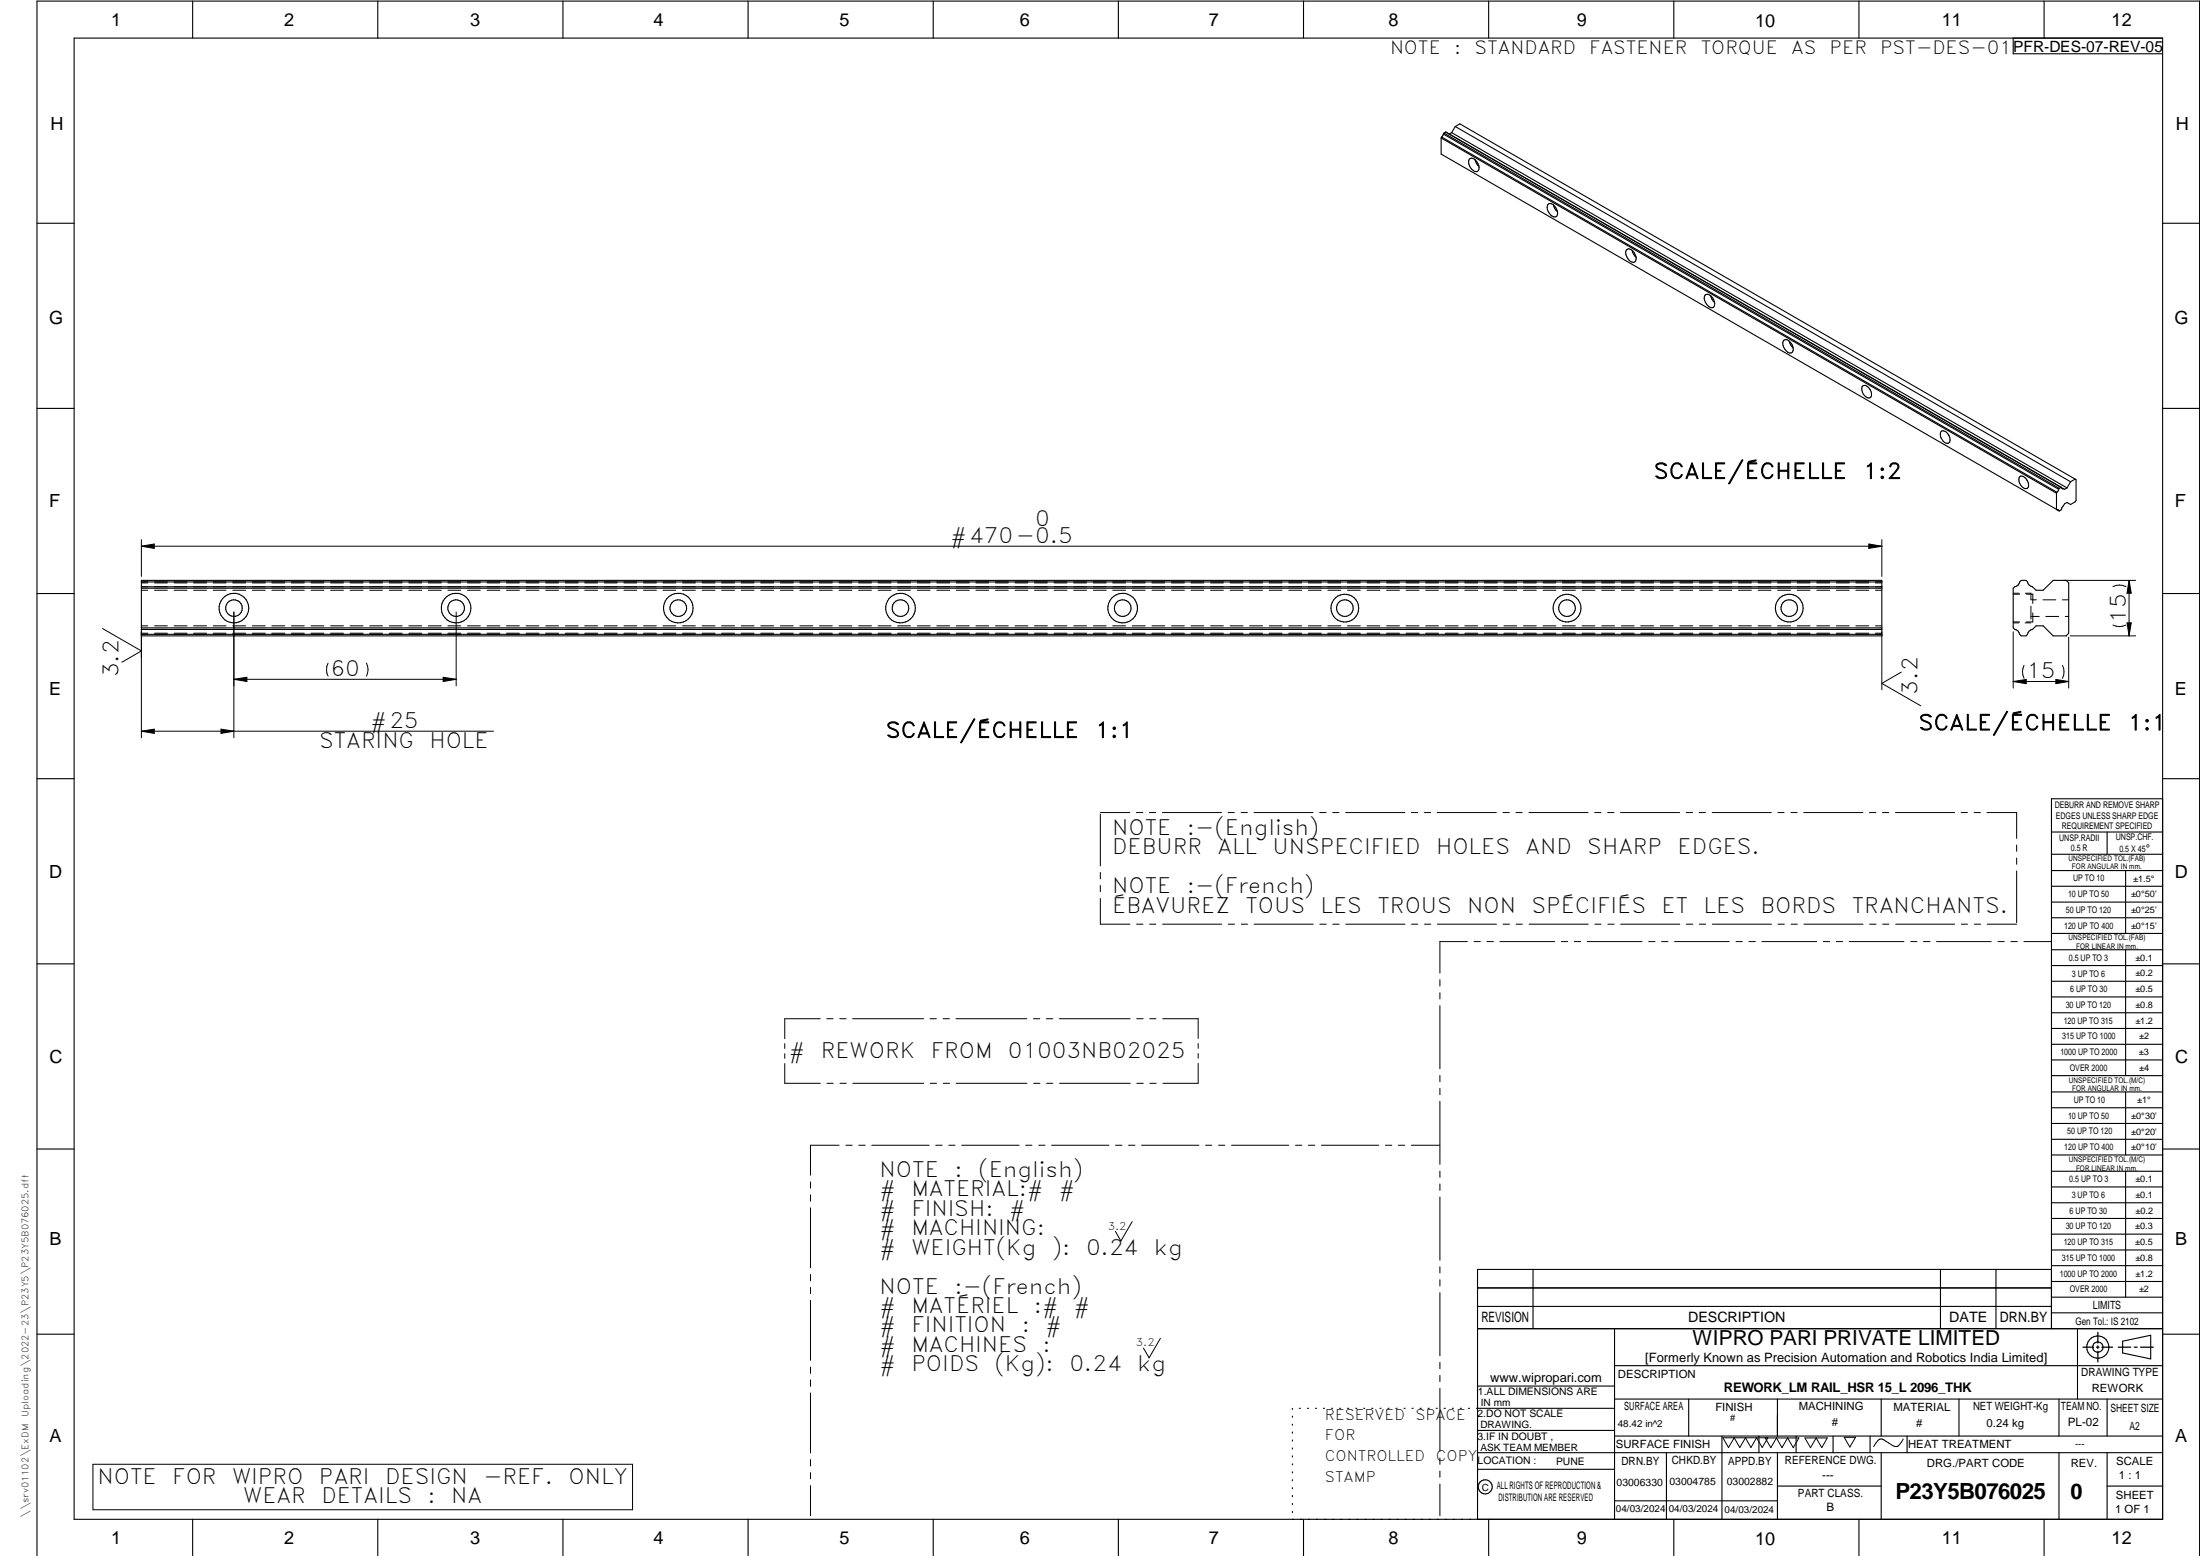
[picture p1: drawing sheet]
<svg xmlns="http://www.w3.org/2000/svg" width="594mm" height="420mm" viewBox="0 0 594 420" stroke-linecap="round" stroke-linejoin="round" font-family="sans-serif">
<g fill="none" stroke="#000" stroke-width=".3">
<path d="M20 10.3h564v400h-564zM52 .3v10M102 .3v10M152 .3v10M202 .3v10M252 .3v10M302 .3v10M352 .3v10M402 .3v10M452 .3v10M502 .3v10M543.6 10.3v4.2h40.4"/>
<path d="M552 .3v10M389.2 37.3v4.3l166.1 95.9M389.2 37.3l166.1 95.9M389.3 37l166.1 95.9M389.3 37l-.1 .3M389.8 36.2l-.5 .8M389.8 36.2l166.1 95.9M389.9 35.9l-.1 .3M389.9 35.9l166.2 96M390.4 35.6l.1 .1M390.4 35.6l-.5 .3M390.4 35.6l166.3 96.1"/>
<path d="M392 35.8l-.7 .4M392 35.8l166.2 95.9M393 34.2l1.2-.8 166.2 96M393 34.2l-1 1.6M393 34.2l166.1 95.9M396.7 43a1.33 1.33 0 0 1 2.1 .7 1.85 1.85 0 0 1 .2 2.6 2.42 2.42 0 0 1-2.4-2.9zM398.3 43.1l.4 1 .7 .9M418.2 55a2.42 2.42 0 0 1 2.4 2.9 .99 .99 0 0 1-.9 .7 .99 .99 0 0 1-1-.6l-.3-.4a1.85 1.85 0 0 1-.2-2.6zM419.5 55.4l.4 1 .7 .8M10 60.3h10M439.2 67.5a1.38 1.38 0 0 1 2.1 .7l.2 .5a1.37 1.37 0 0 1-.4 2.2 2.69 2.69 0 0 1-1.9-3.4zM440.7 67.6l.4 1 .7 .9"/>
<path d="M460.4 79.8a1.38 1.38 0 0 1 2.1 .6l.2 .5a1.35 1.35 0 0 1-.4 2.2 2.69 2.69 0 0 1-1.9-3.3zM461.9 79.9l.4 1 .7 .8M584 60.3h10M481.6 92a1.04 1.04 0 0 1 1.7 .3 2.2 2.2 0 0 1 .5 2.9 2.42 2.42 0 0 1-2.3-2.8zM483.1 92.1l.4 1 .7 .8M10 110.3h10M503 104.2a1.78 1.78 0 0 1 2.3 1.6 1.13 1.13 0 0 1-.7 1.7 2.38 2.38 0 0 1-1.6-3.3zM504.9 105.2l.1 .1M524.2 116.5a1.96 1.96 0 0 1 2.4 2.1 .87 .87 0 0 1-.4 1 .87 .87 0 0 1-1.1-.1l-.4-.4a2.24 2.24 0 0 1-.5-2.6zM526.2 117.4v.1M584 110.3h10M545.4 128.7a1.54 1.54 0 0 1 2.1 1.1 1.29 1.29 0 0 1-.4 2.2 2.37 2.37 0 0 1-1.7-3.3z"/>
<path d="M547.4 129.7v.1M555.3 133.2v4.3M555.3 137.5l.6 .4M555.3 137.5l.8 .5M555.4 132.9l-.1 .3M555.9 137.9l.2 .1M555.9 132.1l-.5 .8M556.1 131.9l-.2 .2M556.7 131.7l.2 .3h.2M556.7 131.7l-.6 .2M556.7 131.7l.4 .3M558.2 131.7l-.7 .4-.4-.1"/>
<path d="M559.1 130.1l-.9 1.6M560.4 129.4l.2 .1v5.6l-.2 .4-1.3 .7-.9-.5-.7 .4-1 1.6-.4 .3M560.4 129.4l-1.3 .7M38.2 156.7h470v15h-470zM38.2 158.8h470M38.2 158.5h470M38.2 157.1h470M543.6 158.8l.5-.3a1.59 1.59 0 0 0 1.3-1.4l.4-.4h1.3l.4 .4a1.68 1.68 0 0 0 1.3 1.4l1 .9h1.9l2.7-2.7h3.5l.7 .7v13.6l-.7 .7h-3.5l-2.7-2.7h-1.9l-1 1a1.57 1.57 0 0 0-1.3 1.3l-.4 .4h-1.3l-.4-.4a1.47 1.47 0 0 0-1.3-1.3l-.5-.5zM10 160.3h10M38.2 169.5h470M38.2 171.3h470M38.2 170h470"/>
<path d="M584 160.3h10M10 210.3h10M584 215.7h-30v143.1M584 210.3h10M554 224.7h30M554 230.7h30M554 235.1h30M554 239.3h30M569 224.7v6M574 235.1v17M554 243.6h30M554 247.8h30"/>
<path d="M554 252.1h30M554 256.5h30M574 256.5v33.9M10 260.3h10M554 260.7h30M554 265h30M554 269.2h30M554 273.5h30M554 277.7h30M584 260.3h10M554 282h30M554 286.2h30"/>
<path d="M554 290.4h30M554 294.9h30M554 299.1h30M574 294.9v17M10 310.3h10M554 303.4h30M554 307.6h30M554 311.9h30M554 316.3h30M574 316.3v34M584 310.3h10M554 320.5h30"/>
<path d="M554 324.8h30M554 329h30M554 333.2h30M554 337.5h30M399 358.8h185M399 352.8h155M399 347.8h155M414 342.8v16M436 358.8v51.5M524 342.8v16M539 342.8v16M554 341.8h30"/>
<path d="M554 346h30M554 350.3h30M554 354.5h30M554 342.8h-155v67.5M561 358.8v19M10 360.3h10M399 374.3h37M436 368.8h148M436 377.8h148M456 377.8v10M480 377.8v10M508 377.8v10"/>
<path d="M529 377.8v10M556 377.8v10M569 377.8v10M573.2 362.2l7.6-1.6v6.3l-7.6-1.6zM584 360.3h10M349 380.3v.3M349 382.4v.3M349 384.6v.3M349 386.7v.3M349 388.8v.3M349 391v.3M349 393.1v.3"/>
<path d="M349 395.3v.3M349 397.4v.3M349 399.5v.3M350.9 380.3h.2M353.1 380.3h.2M355.2 380.3h.3M357.4 380.3h.3M359.6 380.3h.3M361.7 380.3h.3M363.9 380.3h.3M366.1 380.3h.3M368.3 380.3h.2"/>
<path d="M370.4 380.3h.3M372.6 380.3h.3M374.8 380.3h.3M376.9 380.3h.4M379.1 380.3h.3M381.3 380.3h.3M383.4 380.3h.4M385.6 380.3h.3M387.8 380.3h.3M390 380.3h.3M392.2 380.3h.3M394.3 380.3h.3"/>
<path d="M396.5 380.3h.3M398.7 380.3h37.3M399 386.2h37M399 396.7h37M436 387.8h148M450 392.3v18M465 387.8v22.5M475 387.8v4.5M480 392.3v18M485 387.8v4.5M495 387.8v4.5M505 387.8v4.5"/>
<path d="M508 392.3v18M515 387.8v4.5M556 392.3v18M569 392.3v18M584 392.3h-185M52 410.3v9.7M102 410.3v9.7M152 410.3v9.7M202 410.3v9.7M252 410.3v9.7M302 410.3v9.7M349 401.7v.3"/>
<path d="M349 403.8v.4M349 406v.3M349 408.1v.3M352 410.3v9.7M402 410.3v9.7M436 405.3h44M452 410.3v9.7M480 401.3h28M502 410.3v9.7M552 410.3v9.7M569 401.3h15M10 420v-419.7h584v419.7"/>
<circle cx="63.2" cy="164.2" r="2.25"/>
<circle cx="63.2" cy="164.2" r="4"/>
<circle cx="123.2" cy="164.2" r="4"/>
<circle cx="123.2" cy="164.2" r="2.26"/>
<circle cx="183.2" cy="164.2" r="2.26"/>
<circle cx="183.2" cy="164.2" r="4"/>
<circle cx="243.2" cy="164.2" r="2.25"/>
<circle cx="243.2" cy="164.2" r="4"/>
<circle cx="303.2" cy="164.2" r="4"/>
<circle cx="303.2" cy="164.2" r="2.26"/>
<circle cx="363.2" cy="164.2" r="2.26"/>
<circle cx="363.2" cy="164.2" r="3.8"/>
<circle cx="423.1" cy="164.2" r="2.26"/>
<circle cx="423.2" cy="164.2" r="3.8"/>
<circle cx="483.1" cy="164.2" r="2.25"/>
<circle cx="483.2" cy="164.2" r="3.7"/>
<circle cx="566.5" cy="363.8" r="2.99"/>
<circle cx="566.5" cy="363.7" r="1.41"/>
<circle cx="401.1" cy="401.5" r="1.9"/>
</g>
<path d="M566.5 359.7v3M562.5 363.8h2.9M566.1 363.8h.7M566.5 363.4v.7M566.5 364.9v2.8M567.6 363.8h2.9M572 363.8h3.4M576.3 363.8h.8M578 363.8h3.5" fill="none" stroke="#000" stroke-width=".34"/>
<g fill="none" stroke="#000" stroke-width=".27">
<path d="M38.2 159.4h1.7M38.2 157.1h1.7M38.2 157.4h1.7M38.2 158.5h1.7M38.2 145.7v10M38.2 147.5l3.4-.6v1.2zM38.2 147.5h470M41.7 159.4h3.5M41.7 157.1h3.5M41.7 157.4h3.5M41.7 158.5h3.5M47 159.4h3.5"/>
<path d="M47 157.1h3.5M47 157.4h3.5M47 158.5h3.5M52.3 159.4h3.5M52.3 157.1h3.5M52.3 157.4h3.5M52.3 158.5h3.5M57.6 159.4h3.4M57.6 157.1h3.4M57.6 157.4h3.4M57.6 158.5h3.4M62.9 159.4h3.4"/>
<path d="M62.9 157.1h3.4M62.9 157.4h3.4M62.9 158.5h3.4M68.1 159.4h3.5M68.1 157.1h3.5M68.1 157.4h3.5M68.1 158.5h3.5M73.4 159.4h3.5M73.4 157.1h3.5M73.4 157.4h3.5M73.4 158.5h3.5M78.7 159.4h3.5"/>
<path d="M78.7 157.1h3.5M78.7 157.4h3.5M78.7 158.5h3.5M84 159.4h3.5M84 157.1h3.5M84 157.4h3.5M84 158.5h3.5M89.3 159.4h3.4M89.3 157.1h3.4M89.3 157.4h3.4M89.3 158.5h3.4M94.5 159.4h3.5"/>
<path d="M94.5 157.1h3.5M94.5 157.4h3.5M94.5 158.5h3.5M99.8 159.4h3.5M99.8 157.1h3.5M99.8 157.4h3.5M99.8 158.5h3.5M105.1 159.4h3.5M105.1 157.1h3.5M105.1 157.4h3.5M105.1 158.5h3.5M110.4 159.4h3.5"/>
<path d="M110.4 157.1h3.5M110.4 157.4h3.5M110.4 158.5h3.5M115.6 159.4h3.6M115.6 157.1h3.6M115.6 157.4h3.6M115.6 158.5h3.6M120.9 159.4h3.5M120.9 157.1h3.5M120.9 157.4h3.5M120.9 158.5h3.5M126.2 159.4h3.5"/>
<path d="M126.2 157.1h3.5M126.2 157.4h3.5M126.2 158.5h3.5M131.5 159.4h3.5M131.5 157.1h3.5M131.5 157.4h3.5M131.5 158.5h3.5M136.8 159.4h3.4M136.8 157.1h3.4M136.8 157.4h3.4M136.8 158.5h3.4M142.1 159.4h3.4"/>
<path d="M142.1 157.1h3.4M142.1 157.4h3.4M142.1 158.5h3.4M147.4 159.4h3.4M147.4 157.1h3.4M147.4 157.4h3.4M147.4 158.5h3.4M152.6 159.4h3.5M152.6 157.1h3.5M152.6 157.4h3.5M152.6 158.5h3.5M157.9 159.4h3.5"/>
<path d="M157.9 157.1h3.5M157.9 157.4h3.5M157.9 158.5h3.5M163.2 159.4h3.5M163.2 157.1h3.5M163.2 157.4h3.5M163.2 158.5h3.5M168.5 159.4h3.5M168.5 157.1h3.5M168.5 157.4h3.5M168.5 158.5h3.5M173.8 159.4h3.4"/>
<path d="M173.8 157.1h3.4M173.8 157.4h3.4M173.8 158.5h3.4M179 159.4h3.5M179 157.1h3.5M179 157.4h3.5M179 158.5h3.5M184.3 159.4h3.5M184.3 157.1h3.5M184.3 157.4h3.5M184.3 158.5h3.5M189.6 159.4h3.5"/>
<path d="M189.6 157.1h3.5M189.6 157.4h3.5M189.6 158.5h3.5M194.9 158.5h3.5M194.9 159.4h3.5M194.9 157.1h3.5M194.9 157.4h3.5M200.1 158.5h3.5M200.1 159.4h3.5M200.1 157.1h3.5M200.1 157.4h3.5M205.4 158.5h3.5"/>
<path d="M205.4 159.4h3.5M205.4 157.1h3.5M205.4 157.4h3.5M210.7 158.5h3.5M210.7 159.4h3.5M210.7 157.1h3.5M210.7 157.4h3.5M216 158.5h3.5M216 159.4h3.5M216 157.1h3.5M216 157.4h3.5M221.3 158.5h3.4"/>
<path d="M221.3 159.4h3.4M221.3 157.1h3.4M221.3 157.4h3.4M226.6 158.5h3.4M226.6 159.4h3.4M226.6 157.1h3.4M226.6 157.4h3.4M231.9 158.5h3.4M231.9 159.4h3.4M231.9 157.1h3.4M231.9 157.4h3.4M237.1 158.5h3.5"/>
<path d="M237.1 159.4h3.5M237.1 157.1h3.5M237.1 157.4h3.5M242.4 158.5h3.5M242.4 159.4h3.5M242.4 157.1h3.5M242.4 157.4h3.5M247.7 158.5h3.5M247.7 159.4h3.5M247.7 157.1h3.5M247.7 157.4h3.5M253 158.5h3.4"/>
<path d="M253 159.4h3.4M253 157.1h3.4M253 157.4h3.4M258.2 158.5h3.5M258.2 159.4h3.5M258.2 157.1h3.5M258.2 157.4h3.5M263.5 158.5h3.5M263.5 159.4h3.5M263.5 157.1h3.5M263.5 157.4h3.5M268.8 158.5h3.5"/>
<path d="M268.8 159.4h3.5M268.8 157.1h3.5M268.8 157.4h3.5M274.1 158.5h3.5M274.1 159.4h3.5M274.1 157.1h3.5M274.1 157.4h3.5M279.4 158.5h3.4M279.4 159.4h3.4M279.4 157.1h3.4M279.4 157.4h3.4M284.6 158.5h3.5"/>
<path d="M284.6 159.4h3.5M284.6 157.1h3.5M284.6 157.4h3.5M289.9 158.5h3.5M289.9 159.4h3.5M289.9 157.1h3.5M289.9 157.4h3.5M295.2 158.5h3.5M295.2 159.4h3.5M295.2 157.1h3.5M295.2 157.4h3.5M300.5 158.5h3.4"/>
<path d="M300.5 159.4h3.4M300.5 157.1h3.4M300.5 157.4h3.4M305.8 158.5h3.4M305.8 159.4h3.4M305.8 157.1h3.4M305.8 157.4h3.4M311.1 158.5h3.4M311.1 159.4h3.4M311.1 157.1h3.4M311.1 157.4h3.4M316.4 158.5h3.4"/>
<path d="M316.4 159.4h3.4M316.4 157.1h3.4M316.4 157.4h3.4M321.6 158.5h3.5M321.6 159.4h3.5M321.6 157.1h3.5M321.6 157.4h3.5M326.9 158.5h3.5M326.9 159.4h3.5M326.9 157.1h3.5M326.9 157.4h3.5M332.2 158.5h3.5"/>
<path d="M332.2 159.4h3.5M332.2 157.1h3.5M332.2 157.4h3.5M337.4 158.5h3.5M337.4 159.4h3.5M337.4 157.1h3.5M337.4 157.4h3.5M342.7 158.5h3.5M342.7 159.4h3.5M342.7 157.1h3.5M342.7 157.4h3.5M348 158.5h3.5"/>
<path d="M348 159.4h3.5M348 157.1h3.5M348 157.4h3.5M353.3 158.5h3.5M353.3 159.4h3.5M353.3 157.1h3.5M353.3 157.4h3.5M358.6 158.5h3.5M358.6 159.4h3.5M358.6 157.1h3.5M358.6 157.4h3.5M363.8 158.5h3.5"/>
<path d="M363.8 159.4h3.5M363.8 157.1h3.5M363.8 157.4h3.5M369.1 158.5h3.5M369.1 159.4h3.5M369.1 157.1h3.5M369.1 157.4h3.5M374.4 158.5h3.5M374.4 159.4h3.5M374.4 157.1h3.5M374.4 157.4h3.5M379.7 158.5h3.5"/>
<path d="M379.7 159.4h3.5M379.7 157.1h3.5M379.7 157.4h3.5M385 158.5h3.4M385 159.4h3.4M385 157.1h3.4M385 157.4h3.4M390.3 158.5h3.4M390.3 159.4h3.4M390.3 157.1h3.4M390.3 157.4h3.4M395.6 158.5h3.4"/>
<path d="M395.6 159.4h3.4M395.6 157.1h3.4M395.6 157.4h3.4M400.8 158.5h3.5M400.8 159.4h3.5M400.8 157.1h3.5M400.8 157.4h3.5M406.1 158.5h3.5M406.1 159.4h3.5M406.1 157.1h3.5M406.1 157.4h3.5M411.4 158.5h3.5"/>
<path d="M411.4 159.4h3.5M411.4 157.1h3.5M411.4 157.4h3.5M416.7 158.5h3.5M416.7 159.4h3.5M416.7 157.1h3.5M416.7 157.4h3.5M421.9 158.5h3.5M421.9 159.4h3.5M421.9 157.1h3.5M421.9 157.4h3.5M427.2 158.5h3.5"/>
<path d="M427.2 159.4h3.5M427.2 157.1h3.5M427.2 157.4h3.5M432.5 158.5h3.5M432.5 159.4h3.5M432.5 157.1h3.5M432.5 157.4h3.5M437.8 158.5h3.5M437.8 159.4h3.5M437.8 157.1h3.5M437.8 157.4h3.5M443.1 158.5h3.4"/>
<path d="M443.1 159.4h3.4M443.1 157.1h3.4M443.1 157.4h3.4M448.3 158.5h3.5M448.3 159.4h3.5M448.3 157.1h3.5M448.3 157.4h3.5M453.6 158.5h3.5M453.6 159.4h3.5M453.6 157.1h3.5M453.6 157.4h3.5M458.9 158.5h3.5"/>
<path d="M458.9 159.4h3.5M458.9 157.1h3.5M458.9 157.4h3.5M464.2 158.5h3.4M464.2 159.4h3.4M464.2 157.1h3.4M464.2 157.4h3.4M469.5 158.5h3.4M469.5 159.4h3.4M469.5 157.1h3.4M469.5 157.4h3.4M474.8 158.5h3.4"/>
<path d="M474.8 159.4h3.4M474.8 157.1h3.4M474.8 157.4h3.4M480 158.5h3.5M480 159.4h3.5M480 157.1h3.5M480 157.4h3.5M485.3 158.5h3.5M485.3 159.4h3.5M485.3 157.1h3.5M485.3 157.4h3.5M490.6 158.5h3.5"/>
<path d="M490.6 159.4h3.5M490.6 157.1h3.5M490.6 157.4h3.5M495.9 158.5h3.5M495.9 159.4h3.5M495.9 157.1h3.5M495.9 157.4h3.5M501.1 158.5h3.5M501.1 159.4h3.5M501.1 157.1h3.5M501.1 157.4h3.5M504.6 146.9l3.6 .6-3.6 .6z"/>
<path d="M506.4 158.5h1.8M506.4 159.4h1.8M506.4 157.1h1.8M506.4 157.4h1.8M508.2 145.7v10M557.2 156.7h19.5M570.6 158.4a3.9 3.9 0 0 1 3.5 0M574.9 156.7l.6 3.5h-1.1zM574.9 156.7v15M27.7 169.7l10.5 6.1-5.3 3M38.2 170h1.7M38.2 171h1.7"/>
<path d="M38.2 169h1.7M38.2 171.3h1.7M38.2 170.6v28.6M41.7 170h3.5M41.7 171h3.5M41.7 169h3.5M41.7 171.3h3.5M47 170h3.5M47 171h3.5M47 169h3.5M47 171.3h3.5M52.3 170h3.5"/>
<path d="M52.3 171h3.5M52.3 169h3.5M52.3 171.3h3.5M57.6 170h3.4M57.6 171h3.4M57.6 169h3.4M57.6 171.3h3.4M62.9 170h3.4M62.9 171h3.4M62.9 169h3.4M62.9 171.3h3.4M63.2 165.3v33.9"/>
<path d="M68.1 170h3.5M68.1 171h3.5M68.1 169h3.5M68.1 171.3h3.5M73.4 170h3.5M73.4 171h3.5M73.4 169h3.5M73.4 171.3h3.5M78.7 170h3.5M78.7 171h3.5M78.7 169h3.5M78.7 171.3h3.5"/>
<path d="M84 170h3.5M84 171h3.5M84 169h3.5M84 171.3h3.5M88.6 179.1a3.9 3.9 0 0 0 0 3.5M89.3 170h3.4M89.3 171h3.4M89.3 169h3.4M89.3 171.3h3.4M94.5 170h3.5M94.5 171h3.5M94.5 169h3.5"/>
<path d="M94.5 171.3h3.5M99 179.1a3.9 3.9 0 0 1 0 3.5M99.8 170h3.5M99.8 171h3.5M99.8 169h3.5M99.8 171.3h3.5M105.1 170h3.5M105.1 171h3.5M105.1 169h3.5M105.1 171.3h3.5M110.4 170h3.5M110.4 171h3.5"/>
<path d="M110.4 169h3.5M110.4 171.3h3.5M115.6 170h3.6M115.6 171h3.6M115.6 169h3.6M115.6 171.3h3.6M120.9 170h3.5M120.9 171h3.5M120.9 169h3.5M120.9 171.3h3.5M123.2 165.3v19.9M126.2 170h3.5"/>
<path d="M126.2 171h3.5M126.2 169h3.5M126.2 171.3h3.5M131.5 170h3.5M131.5 171h3.5M131.5 169h3.5M131.5 171.3h3.5M136.8 170h3.4M136.8 171h3.4M136.8 169h3.4M136.8 171.3h3.4M142.1 170h3.4"/>
<path d="M142.1 171h3.4M142.1 169h3.4M142.1 171.3h3.4M147.4 170h3.4M147.4 171h3.4M147.4 169h3.4M147.4 171.3h3.4M152.6 170h3.5M152.6 171h3.5M152.6 169h3.5M152.6 171.3h3.5M157.9 170h3.5"/>
<path d="M157.9 171h3.5M157.9 169h3.5M157.9 171.3h3.5M163.2 170h3.5M163.2 171h3.5M163.2 169h3.5M163.2 171.3h3.5M168.5 170h3.5M168.5 171h3.5M168.5 169h3.5M168.5 171.3h3.5M173.8 170h3.4"/>
<path d="M173.8 171h3.4M173.8 169h3.4M173.8 171.3h3.4M179 170h3.5M179 171h3.5M179 169h3.5M179 171.3h3.5M184.3 170h3.5M184.3 171h3.5M184.3 169h3.5M184.3 171.3h3.5M189.6 170h3.5"/>
<path d="M189.6 171h3.5M189.6 169h3.5M189.6 171.3h3.5M194.9 170h3.5M194.9 171h3.5M194.9 169h3.5M194.9 171.3h3.5M200.1 170h3.5M200.1 171h3.5M200.1 169h3.5M200.1 171.3h3.5M205.4 170h3.5"/>
<path d="M205.4 171h3.5M205.4 169h3.5M205.4 171.3h3.5M210.7 170h3.5M210.7 171h3.5M210.7 169h3.5M210.7 171.3h3.5M216 170h3.5M216 171h3.5M216 169h3.5M216 171.3h3.5M221.3 170h3.4"/>
<path d="M221.3 171h3.4M221.3 169h3.4M221.3 171.3h3.4M226.6 170h3.4M226.6 171h3.4M226.6 169h3.4M226.6 171.3h3.4M231.9 170h3.4M231.9 171h3.4M231.9 169h3.4M231.9 171.3h3.4M237.1 170h3.5"/>
<path d="M237.1 171h3.5M237.1 169h3.5M237.1 171.3h3.5M242.4 170h3.5M242.4 171h3.5M242.4 169h3.5M242.4 171.3h3.5M247.7 170h3.5M247.7 171h3.5M247.7 169h3.5M247.7 171.3h3.5M253 170h3.4"/>
<path d="M253 171h3.4M253 169h3.4M253 171.3h3.4M258.2 170h3.5M258.2 171h3.5M258.2 169h3.5M258.2 171.3h3.5M263.5 170h3.5M263.5 171h3.5M263.5 169h3.5M263.5 171.3h3.5M268.8 170h3.5"/>
<path d="M268.8 171h3.5M268.8 169h3.5M268.8 171.3h3.5M274.1 170h3.5M274.1 171h3.5M274.1 169h3.5M274.1 171.3h3.5M279.4 170h3.4M279.4 171h3.4M279.4 169h3.4M279.4 171.3h3.4M284.6 170h3.5"/>
<path d="M284.6 171h3.5M284.6 169h3.5M284.6 171.3h3.5M289.9 170h3.5M289.9 171h3.5M289.9 169h3.5M289.9 171.3h3.5M295.2 170h3.5M295.2 171h3.5M295.2 169h3.5M295.2 171.3h3.5M300.5 171.3h3.4"/>
<path d="M300.5 170h3.4M300.5 171h3.4M300.5 169h3.4M305.8 171.3h3.4M305.8 170h3.4M305.8 171h3.4M305.8 169h3.4M311.1 171.3h3.4M311.1 170h3.4M311.1 171h3.4M311.1 169h3.4M316.4 171.3h3.4"/>
<path d="M316.4 170h3.4M316.4 171h3.4M316.4 169h3.4M321.6 171.3h3.5M321.6 170h3.5M321.6 171h3.5M321.6 169h3.5M326.9 171.3h3.5M326.9 170h3.5M326.9 171h3.5M326.9 169h3.5M332.2 171.3h3.5"/>
<path d="M332.2 170h3.5M332.2 171h3.5M332.2 169h3.5M337.4 171.3h3.5M337.4 170h3.5M337.4 171h3.5M337.4 169h3.5M342.7 171.3h3.5M342.7 170h3.5M342.7 171h3.5M342.7 169h3.5M348 171.3h3.5"/>
<path d="M348 170h3.5M348 171h3.5M348 169h3.5M353.3 171.3h3.5M353.3 170h3.5M353.3 171h3.5M353.3 169h3.5M358.6 171.3h3.5M358.6 170h3.5M358.6 171h3.5M358.6 169h3.5M363.8 171.3h3.5"/>
<path d="M363.8 170h3.5M363.8 171h3.5M363.8 169h3.5M369.1 171.3h3.5M369.1 170h3.5M369.1 171h3.5M369.1 169h3.5M374.4 171.3h3.5M374.4 170h3.5M374.4 171h3.5M374.4 169h3.5M379.7 171.3h3.5"/>
<path d="M379.7 170h3.5M379.7 171h3.5M379.7 169h3.5M385 171.3h3.4M385 170h3.4M385 171h3.4M385 169h3.4M390.3 171.3h3.4M390.3 170h3.4M390.3 171h3.4M390.3 169h3.4M395.6 171.3h3.4"/>
<path d="M395.6 170h3.4M395.6 171h3.4M395.6 169h3.4M400.8 171.3h3.5M400.8 170h3.5M400.8 171h3.5M400.8 169h3.5M406.1 171.3h3.5M406.1 169h3.5M406.1 170h3.5M406.1 171h3.5M411.4 171.3h3.5"/>
<path d="M411.4 169h3.5M411.4 170h3.5M411.4 171h3.5M416.7 171.3h3.5M416.7 169h3.5M416.7 170h3.5M416.7 171h3.5M421.9 171.3h3.5M421.9 169h3.5M421.9 170h3.5M421.9 171h3.5M427.2 171.3h3.5"/>
<path d="M427.2 169h3.5M427.2 170h3.5M427.2 171h3.5M432.5 171.3h3.5M432.5 169h3.5M432.5 170h3.5M432.5 171h3.5M437.8 171.3h3.5M437.8 169h3.5M437.8 170h3.5M437.8 171h3.5M443.1 171.3h3.4"/>
<path d="M443.1 169h3.4M443.1 170h3.4M443.1 171h3.4M448.3 171.3h3.5M448.3 169h3.5M448.3 170h3.5M448.3 171h3.5M453.6 171.3h3.5M453.6 169h3.5M453.6 170h3.5M453.6 171h3.5M458.9 171.3h3.5"/>
<path d="M458.9 169h3.5M458.9 170h3.5M458.9 171h3.5M464.2 171.3h3.4M464.2 169h3.4M464.2 170h3.4M464.2 171h3.4M469.5 171.3h3.4M469.5 169h3.4M469.5 170h3.4M469.5 171h3.4M474.8 171.3h3.4"/>
<path d="M474.8 169h3.4M474.8 170h3.4M474.8 171h3.4M480 171.3h3.5M480 169h3.5M480 170h3.5M480 171h3.5M485.3 171.3h3.5M485.3 169h3.5M485.3 170h3.5M485.3 171h3.5M490.6 171.3h3.5"/>
<path d="M490.6 169h3.5M490.6 170h3.5M490.6 171h3.5M495.9 171.3h3.5M495.9 169h3.5M495.9 170h3.5M495.9 171h3.5M501.1 171.3h3.5M501.1 169h3.5M501.1 170h3.5M501.1 171h3.5M506.4 171.3h1.8"/>
<path d="M506.4 169h1.8M506.4 170h1.8M506.4 171h1.8M508.2 170.6v15.7M543.6 160.2h1.6M543.6 168.2h1.6M543.6 167.9h1.8M543.6 160.4h1.8M543.6 170.6v15.2M546.6 179.7a3.9 3.9 0 0 0 0 3.5M546.9 168.2h1.5M546.9 160.2h1.5v1.7l.2 .1"/>
<path d="M547.2 160.4h1.7v2.5M548.4 166.5h.1M548.4 163.7v3.5M548.8 166.5h1.9M548.8 162h1.1M548.9 165.5v2.4h-1.7M551.7 162h3.5M552.4 166.5h3.5M556.9 179.7a3.9 3.9 0 0 1 0 3.5M556.9 162h1.7M557.7 166.5h.9M558.6 172v13.8"/>
<path d="M559 171.7h17.7M570.6 168.8a3.9 3.9 0 0 0 3.5 0M574.4 168.2h1.1l-.6 3.5zM38.2 197.4l3.4-.5v1.1zM38.2 197.4h95.1M59.7 196.9l3.5 .5-3.5 .6zM63.2 183.4h60M63.2 183.4l3.5-.5v1.1zM119.7 182.9l3.5 .5-3.5 .6zM513.4 181.5l-5.2 3 10.5 6.1M543.6 184l3.6-.5v1.1zM543.6 184h15"/>
<path d="M555.2 183.5l3.4 .5-3.4 .6zM297.1 219.8v14M297.1 219.4h8M306.9 219.4h1.7M310.4 219.4h1.7M313.9 219.4h16M331.6 219.4h1.7M335.1 219.4h1.7M338.6 219.4h16M356.4 219.4h1.7M359.9 219.4h1.7M363.4 219.4h15.9"/>
<path d="M381.1 219.4h1.7M384.6 219.4h1.7M388.1 219.4h16M405.8 219.4h1.8M409.4 219.4h1.7M412.9 219.4h15.9M430.6 219.4h1.7M434.1 219.4h1.7M437.6 219.4h16M455.3 219.4h1.8M458.8 219.4h1.7M462.4 219.4h15.9"/>
<path d="M480.1 219.4h1.7M483.6 219.4h1.7M487.1 219.4h15.9M504.8 219.4h1.8M508.3 219.4h1.7M511.8 219.4h16M529.6 219.4h1.7M533.1 219.4h1.7M536.6 219.4h8v7M297.1 235.6v1.7M297.1 239.1v1.7M544.6 228.2v1.7"/>
<path d="M544.6 231.7v1.7M544.6 235.2v13.9M297.1 242.6v7h8M306.9 249.6h1.7M310.4 249.6h1.7M313.9 249.6h16M331.7 249.6h1.7M335.2 249.6h1.7M338.7 249.6h15.9M356.4 249.6h1.7M359.9 249.6h1.7M363.4 249.6h16"/>
<path d="M381.2 249.6h1.7M384.7 249.6h1.7M388.1 249.6h16M396.2 254.3h-7.4v8.5M398.1 254.3h1.6M401.5 254.3h1.8M405 254.3h14.8M405.9 249.6h1.7M409.4 249.6h1.7M412.9 249.6h16M421.6 254.3h1.7M425.1 254.3h1.7"/>
<path d="M428.6 254.3h14.8M430.7 249.6h1.6M434.2 249.6h1.7M437.6 249.6h16M445.2 254.3h1.7M448.7 254.3h1.7M452.2 254.3h14.8M455.4 249.6h1.7M458.9 249.6h1.7M462.4 249.6h16M468.8 254.3h1.7M472.3 254.3h1.7"/>
<path d="M475.8 254.3h14.8M480.1 249.6h1.7M483.7 249.6h1.6M487.1 249.6h16M492.4 254.3h1.7M495.8 254.3h1.8M499.4 254.3h14.7M504.9 249.6h1.7M508.4 249.6h1.7M511.9 249.6h15.9M516 254.3h1.6M519.4 254.3h1.8"/>
<path d="M522.9 254.3h14.8M529.6 249.6h1.7M533.1 249.6h1.7M536.6 249.6h8M539.5 254.3h1.7M543 254.3h1.7M546.5 254.3h7.4M221.5 275.1h-9.6v5.4M223.3 275.1h1.7M226.8 275.1h1.7M230.2 275.1h19.2M251.2 275.1h1.7"/>
<path d="M254.7 275.1h1.7M258.1 275.1h19.2M279.1 275.1h1.7M282.6 275.1h1.7M286.1 275.1h19.1M307 275.1h1.7M310.5 275.1h1.7M314 275.1h9.5v5.3M388.8 264.5v1.8M388.8 268.1v1.6M388.8 271.6v17M211.9 287.2v5.3h9.6"/>
<path d="M211.9 281.8v1.3M211.9 284.5v1.3M223.3 292.5h1.7M226.8 292.5h1.7M230.3 292.5h19.1M251.2 292.5h1.7M254.7 292.5h1.7M258.2 292.5h19.1M279.1 292.5h1.7M282.6 292.5h1.7M286.1 292.5h19.1M307 292.5h1.7"/>
<path d="M310.5 292.5h1.7M323.5 281.8v1.3M323.5 284.5v1.3M323.5 287.1v5.4h-9.5M388.8 290.4v1.7M388.8 293.9v1.7M388.8 297.4v17M218.9 319.2v1.6M226.6 309.2h-7.7v8.1M228.4 309.2h1.7M231.9 309.2h1.7M235.4 309.2h15.5"/>
<path d="M252.7 309.2h1.7M256.2 309.2h1.7M259.7 309.2h15.5M277 309.2h1.7M280.5 309.2h1.7M284 309.2h15.5M301.2 309.2h1.8M304.8 309.2h1.7M308.3 309.2h15.5M325.5 309.2h1.7M329.1 309.2h1.6M332.6 309.2h15.4"/>
<path d="M349.8 309.2h1.7M353.3 309.2h1.7M356.8 309.2h15.5M374.1 309.2h1.7M377.6 309.2h1.7M381.1 309.2h7.7M388.8 316.2v1.7M388.8 319.7v1.7M218.9 322.6v1.8M218.9 326.1v16.2M305.7 329.9l-3 5.2-1.5-2.6M388.8 323.2v17.1"/>
<path d="M218.9 344.1v1.8M218.9 347.6v1.7M218.9 351.2v16.1M388.8 342.1v1.6M388.8 345.6v1.7M388.8 349v17.1M218.9 369.1v1.7M218.9 372.6v1.8M218.9 376.1v16.2M313.3 361.4l-3 5.2-1.5-2.6M388.8 367.9v1.7M388.8 371.4v1.7"/>
<path d="M388.8 374.9v17M25.1 395.4h145.7v12.3h-145.7zM218.9 394.1v1.8M218.9 397.6v1.7M388.8 393.7v1.7M388.8 397.2v1.7M465.2 388.2h12.2l-1.5 2.7-1.6-2.7-1.5 2.7-1.5-2.7-1.5 2.7-1.5-2.7-1.5 2.7zM476.7 388.3h9.1l-1.6 2.6-1.5-2.6-1.5 2.6-1.5-2.6-1.5 2.6zM487.4 388.3h6l-1.5 2.6-1.5-2.6-1.5 2.6zM498 388.1h3.1l-1.6 2.6zM514 388.6l-1.1 1.5a1.2 1.2 0 0 1-1.8 .3l-1.8-1.2a1.55 1.55 0 0 0-1.6-.6 1.55 1.55 0 0 0-1.2 1.1l-.5 .9M218.9 401.2v8.1"/>
<path d="M388.8 400.7v8.6"/>
</g>
<path d="M38.2 147.5l3.4-.6v1.2zM504.6 146.9l3.6 .6-3.6 .6zM574.9 156.7l.6 3.5h-1.1zM574.4 168.2h1.1l-.6 3.5zM38.2 197.4l3.4-.5v1.1zM59.7 196.9l3.5 .5-3.5 .6zM63.2 183.4l3.5-.5v1.1zM119.7 182.9l3.5 .5-3.5 .6zM543.6 184l3.6-.5v1.1zM555.2 183.5l3.4 .5-3.4 .6z" fill="#000"/>
<text font-size="6" x="511.8" y="404.8">P23Y5B076025</text>
<text font-size="5.9" x="559.1" y="404.7">0</text>
<g font-size="5.7">
<text x="446.6" y="129.2">SCALE/ÉCHELLE</text>
<text x="503.1" y="129.2">1:2</text>
<text x="279.5" y="142.1">0</text>
<text x="256.7" y="146.6">#470-0.5</text>
<text x="574.1" y="168.1" transform="rotate(-90 574.1 168.1)">15</text>
<text x="32" y="182.9" transform="rotate(-90 32 182.9)">3.2</text>
<text x="89.2" y="182.6">60</text>
<text x="547.2" y="183.2">15</text>
<text x="517.8" y="187.5" transform="rotate(-90 517.8 187.5)">3.2</text>
<text x="100.1" y="196.6">#25</text>
<text x="518.1" y="197.1">SCALE/ÉCHELLE</text>
<text x="574.6" y="197.1">1:1</text>
<text x="86.2" y="201.8">STARING</text>
<text x="116" y="201.8">HOLE</text>
<text x="239.2" y="199.2">SCALE/ÉCHELLE</text>
<text x="295.7" y="199.2">1:1</text>
<text x="300.3" y="225.4">NOTE</text>
<text x="320.5" y="225.4">:-(English)</text>
<text x="300.3" y="230.7">DEBURR</text>
<text x="328.8" y="230.7">ALL</text>
<text x="343.7" y="230.7">UNSPECIFIED</text>
<text x="387.8" y="230.7">HOLES</text>
<text x="412" y="230.7">AND</text>
<text x="428.6" y="230.7">SHARP</text>
<text x="453" y="230.7">EDGES.</text>
<text x="300.3" y="241.2">NOTE</text>
<text x="320.5" y="241.2">:-(French)</text>
<text x="300.3" y="246.4">ÉBAVUREZ</text>
<text x="336.3" y="246.4">TOUS</text>
<text x="356.6" y="246.4">LES</text>
<text x="371.9" y="246.4">TROUS</text>
<text x="396.2" y="246.4">NON</text>
<text x="413.6" y="246.4">SPÉCIFIÉS</text>
<text x="448.7" y="246.4">ET</text>
<text x="460" y="246.4">LES</text>
<text x="475.4" y="246.4">BORDS</text>
<text x="500" y="246.4">TRANCHANTS.</text>
<text x="213.1" y="285.7">#</text>
<text x="221.6" y="285.7">REWORK</text>
<text x="251.3" y="285.7">FROM</text>
<text x="272.2" y="285.7">01003NB02025</text>
<text x="237.5" y="317.8">NOTE</text>
<text x="257.7" y="317.8">:</text>
<text x="264.1" y="317.8">(English)</text>
<text x="237.5" y="323">#</text>
<text x="246.1" y="323">MATERIAL:#</text>
<text x="285.9" y="323">#</text>
<text x="237.5" y="328.3">#</text>
<text x="246.1" y="328.3">FINISH:</text>
<text x="272.5" y="328.3">#</text>
<text x="237.5" y="333.5">#</text>
<text x="246.1" y="333.5">MACHINING:</text>
<text x="237.5" y="338.8">#</text>
<text x="246.1" y="338.8">WEIGHT(Kg</text>
<text x="284" y="338.8">):</text>
<text x="293.3" y="338.8">0.24</text>
<text x="311.6" y="338.8">kg</text>
<text x="237.5" y="349.3">NOTE</text>
<text x="257.7" y="349.3">:-(French)</text>
<text x="237.5" y="354.5">#</text>
<text x="237.5" y="359.8">#</text>
<text x="246.1" y="354.5">MATÉRIEL</text>
<text x="246.1" y="359.8">FINITION</text>
<text x="275.9" y="359.8">:</text>
<text x="279.2" y="354.5">:#</text>
<text x="282.3" y="359.8">#</text>
<text x="290" y="354.5">#</text>
<text x="237.5" y="365">#</text>
<text x="246.1" y="365">MACHINES</text>
<text x="281.5" y="365">:</text>
<text x="237.5" y="370.3">#</text>
<text x="246.1" y="370.3">POIDS</text>
<text x="268.5" y="370.3">(Kg):</text>
<text x="288.8" y="370.3">0.24</text>
<text x="307.1" y="370.3">kg</text>
<text x="26.3" y="400.6">NOTE</text>
<text x="46.5" y="400.6">FOR</text>
<text x="62.7" y="400.6">WIPRO</text>
<text x="86.1" y="400.6">PARI</text>
<text x="104" y="400.6">DESIGN</text>
<text x="130.5" y="400.6">-REF.</text>
<text x="153.5" y="400.6">ONLY</text>
<text x="65.7" y="405.9">WEAR</text>
<text x="86.8" y="405.9">DETAILS</text>
<text x="115.4" y="405.9">:</text>
<text x="121.8" y="405.9">NA</text>
</g>
<text font-size="5.6" x="457" y="363.2">WIPRO PARI PRIVATE LIMITED</text>
<g font-size="4.9">
<text x="30" y="6.9">1</text>
<text x="76.7" y="6.9">2</text>
<text x="127" y="6.9">3</text>
<text x="176.5" y="6.9">4</text>
<text x="226.7" y="6.9">5</text>
<text x="275.4" y="6.9">6</text>
<text x="326.4" y="6.9">7</text>
<text x="375" y="6.9">8</text>
<text x="425.8" y="6.9">9</text>
<text x="473.9" y="7.3">10</text>
<text x="524.3" y="6.9">11</text>
<text x="570.2" y="6.9">12</text>
<text x="375.4" y="14.5">NOTE</text>
<text x="392.7" y="14.5">:</text>
<text x="398.2" y="14.5">STANDARD</text>
<text x="429.2" y="14.5">FASTENER</text>
<text x="459.2" y="14.5">TORQUE</text>
<text x="483.7" y="14.5">AS</text>
<text x="494.1" y="14.5">PER</text>
<text x="507.7" y="14.5">PST-DES-01</text>
<text x="13.6" y="35.1">H</text>
<text x="587.6" y="35.1">H</text>
<text x="13.2" y="87.5">G</text>
<text x="587.2" y="87.5">G</text>
<text x="13.2" y="137">F</text>
<text x="587.2" y="137">F</text>
<text x="13.2" y="187.6">E</text>
<text x="587.2" y="187.6">E</text>
<text x="13.2" y="237">D</text>
<text x="587.2" y="237">D</text>
<text x="13.4" y="287.1">C</text>
<text x="587.4" y="287.1">C</text>
<text x="13.4" y="336.2">B</text>
<text x="587.4" y="336.2">B</text>
<text x="13.4" y="389.3">A</text>
<text x="587.4" y="389.3">A</text>
<text x="30" y="416.9">1</text>
<text x="76.7" y="416.9">2</text>
<text x="127" y="416.9">3</text>
<text x="176.5" y="416.9">4</text>
<text x="226.7" y="416.9">5</text>
<text x="275.4" y="416.9">6</text>
<text x="326.4" y="416.9">7</text>
<text x="375" y="416.9">8</text>
<text x="425.8" y="416.9">9</text>
<text x="473.9" y="417.3">10</text>
<text x="524.3" y="416.9">11</text>
<text x="570.2" y="416.9">12</text>
</g>
<text font-size="4.2" x="543.6" y="14">PFR-DES-07-REV-05</text>
<g font-size="3.9">
<text x="400" y="357.1">REVISION</text>
<text x="455.9" y="357.1">DESCRIPTION</text>
<text x="526.4" y="357.1">DATE</text>
<text x="540" y="357.1">DRN.BY</text>
<text x="357.8" y="383.3">RESERVED</text>
<text x="382.3" y="383.3">SPACE</text>
<text x="357.8" y="388.9">FOR</text>
<text x="357.8" y="394.5">CONTROLLED</text>
<text x="387.8" y="394.5">COPY</text>
<text x="357.8" y="400">STAMP</text>
</g>
<text font-size="3.6" x="465.5" y="375.8">REWORK_LM RAIL_HSR 15_L 2096_THK</text>
<g font-size="3.5">
<text x="444.3" y="367.7">[Formerly Known as Precision Automation and Robotics India Limited]</text>
<text x="402.4" y="373.3">www.wipropari.com</text>
</g>
<g font-size="3.1">
<text x="565.1" y="353.5">LIMITS</text>
<text x="562" y="371.7">DRAWING TYPE</text>
<text x="436.9" y="372.1">DESCRIPTION</text>
<text x="564.8" y="375.9">REWORK</text>
<text x="438.6" y="380.8">SURFACE AREA</text>
<text x="463.2" y="380.9">FINISH</text>
<text x="485.7" y="380.8">MACHINING</text>
<text x="511.3" y="380.9">MATERIAL</text>
<text x="532.8" y="380.7">NET WEIGHT-Kg</text>
<text x="556.5" y="380.7">TEAM NO.</text>
<text x="569.9" y="381.2">SHEET SIZE</text>
<text x="494.6" y="385.1">#</text>
<text x="517.4" y="385.3">#</text>
<text x="536.4" y="385.3">0.24 kg</text>
<text x="558.4" y="385.1">PL-02</text>
<text x="575" y="386.1">A2</text>
<text x="436.3" y="391">SURFACE FINISH</text>
<text x="437.8" y="395.5">DRN.BY</text>
<text x="451.4" y="395.4">CHKD.BY</text>
<text x="466.6" y="395.5">APPD.BY</text>
<text x="482" y="395.4">REFERENCE DWG.</text>
<text x="515.3" y="391.1">HEAT TREATMENT</text>
<text x="571.4" y="395.6">SCALE</text>
<text x="492.1" y="399.4">---</text>
<text x="520.4" y="396.2">DRG./PART CODE</text>
<text x="559.2" y="396.1">REV.</text>
<text x="572.2" y="399.5">1 : 1</text>
<text x="485.5" y="404.3">PART CLASS.</text>
<text x="493.2" y="407.9">B</text>
<text x="571.4" y="404.7">SHEET</text>
<text x="571.2" y="408.4">1 OF 1</text>
</g>
<text font-size="3" x="579.5" y="230.1">°</text>
<g font-size="2.8">
<text x="299.1" y="332.1">3.2</text>
<text x="560.4" y="357.7">Gen Tol.: IS 2102</text>
<text x="306.7" y="363.6">3.2</text>
<text x="399.1" y="376.6">1.ALL DIMENSIONS ARE</text>
<text x="399" y="382.7">2.DO NOT SCALE</text>
<text x="399" y="388.7">3.IF IN DOUBT ,</text>
<text x="399" y="395.4">LOCATION :</text>
<text x="420.2" y="395.6">PUNE</text>
<text x="404.2" y="402">ALL RIGHTS OF REPRODUCTION &amp;</text>
<text x="436.5" y="401.2">03006330</text>
<text x="450.8" y="400.9">03004785</text>
<text x="466.3" y="401">03002882</text>
<text x="404.7" y="405.4">DISTRIBUTION ARE RESERVED</text>
</g>
<g font-size="2.7">
<text x="399.9" y="379.7">IN mm</text>
<text x="399.7" y="385.7">DRAWING.</text>
<text x="436.9" y="385.4">48.42 in^2</text>
<text x="399.7" y="391.8">ASK TEAM MEMBER</text>
<text x="400.1" y="402.5">C</text>
<text x="436.4" y="408.3">04/03/2024</text>
<text x="450.6" y="408.4">04/03/2024</text>
<text x="465.7" y="408.5">04/03/2024</text>
</g>
<g font-size="2.5">
<text x="554.9" y="218.3">DEBURR AND REMOVE SHARP</text>
<text x="555.2" y="221">EDGES UNLESS SHARP EDGE</text>
<text x="556.1" y="227.1">UNSP.RADII</text>
<text x="556.8" y="223.8">REQUIREMENT SPECIFIED</text>
<text x="571.4" y="226.9">UNSP.CHF.</text>
<text x="559.2" y="229.9">0.5 R</text>
<text x="572.3" y="230.1">0.5 X 45</text>
<text x="559.8" y="238">UP TO 10</text>
<text x="576.1" y="238.1">±1.5°</text>
<text x="558.5" y="242.2">10 UP TO 50</text>
<text x="575.5" y="242.3">±0°50'</text>
<text x="557.4" y="250.7">120 UP TO 400</text>
<text x="557.9" y="246.5">50 UP TO 120</text>
<text x="575.5" y="250.7">±0°15'</text>
<text x="575.5" y="246.5">±0°25'</text>
<text x="558.7" y="259.4">0.5 UP TO 3</text>
<text x="559.5" y="263.7">3 UP TO 6</text>
<text x="576.6" y="263.6">±0.2</text>
<text x="576.6" y="259.4">±0.1</text>
<text x="559" y="267.9">6 UP TO 30</text>
<text x="576.6" y="267.9">±0.5</text>
<text x="557.8" y="272.2">30 UP TO 120</text>
<text x="576.6" y="272.2">±0.8</text>
<text x="556.9" y="280.7">315 UP TO 1000</text>
<text x="557.3" y="276.4">120 UP TO 315</text>
<text x="576.6" y="276.4">±1.2</text>
<text x="577.7" y="280.7">±2</text>
<text x="556.4" y="284.9">1000 UP TO 2000</text>
<text x="577.6" y="284.9">±3</text>
<text x="558.9" y="289.2">OVER 2000</text>
<text x="577.7" y="289.3">±4</text>
<text x="560" y="297.9">UP TO 10</text>
<text x="577.1" y="297.9">±1°</text>
<text x="558.5" y="302.1">10 UP TO 50</text>
<text x="575.5" y="302.1">±0°30'</text>
<text x="557.4" y="310.6">120 UP TO 400</text>
<text x="558.2" y="306.3">50 UP TO 120</text>
<text x="575.5" y="310.6">±0°10'</text>
<text x="575.5" y="306.4">±0°20'</text>
<text x="558.8" y="319.2">0.5 UP TO 3</text>
<text x="559.4" y="323.4">3 UP TO 6</text>
<text x="576.6" y="319.2">±0.1</text>
<text x="576.6" y="323.5">±0.1</text>
<text x="558.9" y="327.7">6 UP TO 30</text>
<text x="576.7" y="327.7">±0.2</text>
<text x="557.8" y="332">30 UP TO 120</text>
<text x="576.6" y="332">±0.3</text>
<text x="556.8" y="340.5">315 UP TO 1000</text>
<text x="557.3" y="336.3">120 UP TO 315</text>
<text x="576.6" y="336.3">±0.5</text>
<text x="576.6" y="340.5">±0.8</text>
<text x="556.2" y="344.7">1000 UP TO 2000</text>
<text x="576.6" y="344.7">±1.2</text>
<text x="558.9" y="349">OVER 2000</text>
<text x="577.6" y="349">±2</text>
<text x="467.2" y="383.8">#</text>
<text x="560.4" y="390.7">---</text>
</g>
<g font-size="2.4">
<text x="7.7" y="382.7" transform="rotate(-90 7.7 382.7)">Uploading\2022-23\P23Y5\P23Y5B076025.dft</text>
<text x="7.7" y="409.8" transform="rotate(-90 7.7 409.8)">\\srv01102\ExDM</text>
</g>
<g font-size="2.1">
<text x="558.5" y="232.4">UNSPECIFIED TOL.(FAB)</text>
<text x="559.5" y="234.7">FOR ANGULAR IN mm.</text>
<text x="558.6" y="253.9">UNSPECIFIED TOL.(FAB)</text>
<text x="560.7" y="256.3">FOR LINEAR IN mm.</text>
<text x="558.7" y="292.3">UNSPECIFIED TOL.(M/C)</text>
<text x="559.6" y="294.7">FOR ANGULAR IN mm.</text>
<text x="558.7" y="313.7">UNSPECIFIED TOL.(M/C)</text>
<text x="560.6" y="316.1">FOR LINEAR IN mm.</text>
</g>
</svg>
